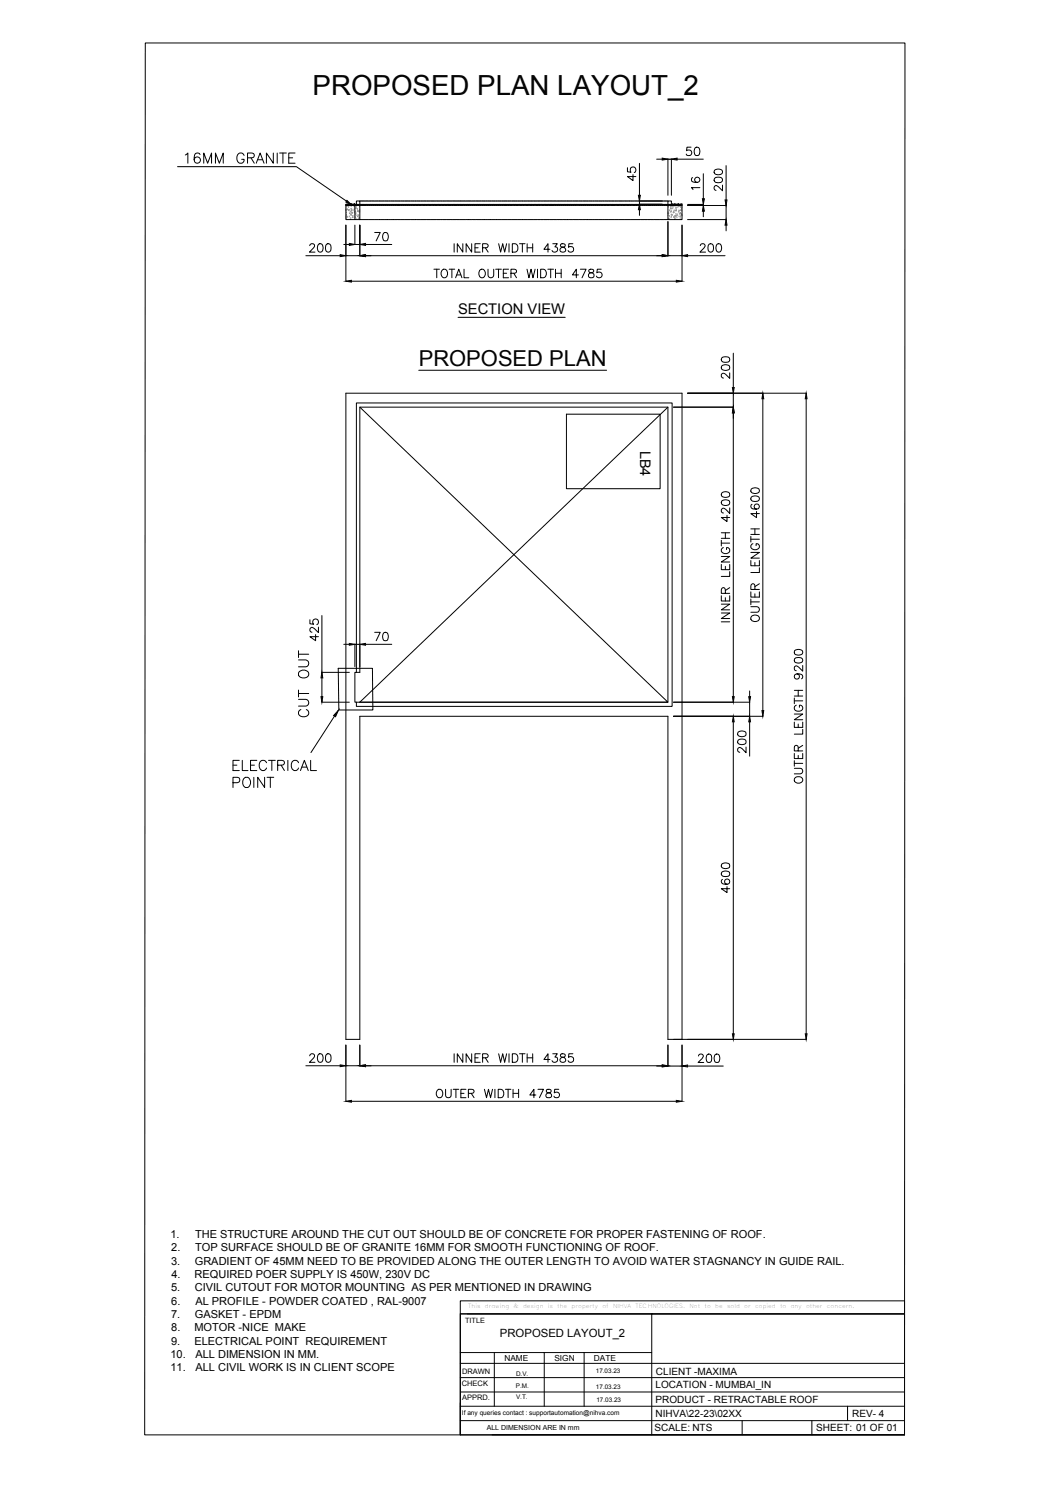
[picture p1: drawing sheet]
<svg xmlns="http://www.w3.org/2000/svg" width="297mm" height="420mm" viewBox="0 0 297 420" stroke-linecap="round" stroke-linejoin="round" font-family="sans-serif">
<!-- layer: 0 -->
<g fill="none" stroke="#000" stroke-width=".28">
<path d="M41 12.1h214.5l-.1 393.1h-214.5zM50.1 47.1h33.6l14.1 9.7M97.7 57.7h2.9v.3h-2.9zM97.7 57.7v.1M97.7 57.9v.1M97.7 57.9h.1M97.9 57.7l-.1 .2M98 57.9l-.2 .1M98 57.8h.1M98.1 57.7l-.1 .1M98.2 58h.1M98.2 57.8l-.2 .2"/>
<path d="M98.3 57.7h.1M98.4 58h.1M98.5 57.9h.1M98.5 57.7l-.2 .3M98.7 57.9l-.1 .1M98.7 57.7l-.2 .2M98.8 57.9h.1M98.9 57.7l-.1 .1M99 57.9l-.2 .1M99 57.8h.1M99.1 57.7h.1M99.2 58h.1"/>
<path d="M99.2 57.8l-.2 .2M99.3 57.7h.1M99.4 58h.1M99.5 57.9h.1M99.5 57.7l-.2 .2M99.7 57.7l-.2 .2M99.7 57.9l-.1 .1M99.7 57.9h.1M99.9 57.7l-.1 .1M99.9 57.8l-.2 .2M100 57.8h.1M100.1 57.7h.1"/>
<path d="M100.2 58h.1M100.2 58v.3M100.2 58.4v.3M100.2 58.8v.2M100.2 59.2v.2M100.2 59.5v.3M100.2 59.9v.3M100.4 57.9l-.1 .1M100.5 57.7l-.5 .3M100.5 57.9h.1M100.6 58v-1.2h1v5.2h-3.9v-4h3.9M100.6 57.8l-.1 .1"/>
<path d="M100.6 57.9l-.1 .1M177.2 47.4v1.1l1 .1a.84 .84 0 0 1-.1-1.2 .84 .84 0 0 1 1.3 .1 .84 .84 0 0 1-.3 1.2M178.7 49.3v1.7l-1.5-1.1h2.3M180.5 57.6h6.5M180.5 56.8h6.5M180.6 46.1v9M180.6 56.8v.8M180.6 59.2v1.6M185.4 44.9h1.6M188.6 44.9v10.2M188.6 44.9h1M189.6 58v-1.2h-1v5.2h4v-4h-2.1"/>
<path d="M189.6 57.7h3v.3h-3zM189.6 57.7h.1M189.6 44.9v10.2M189.7 58h.1M189.7 57.8l-.1 .1M189.8 57.7h.1M189.9 58h.1M190 57.9h.1M190 57.7l-.2 .2M190.2 57.7l-.2 .2M190.2 57.9l-.1 .1M190.2 57.9h.1"/>
<path d="M190.4 57.7l-.1 .1M190.5 57.8l-.2 .2M190.5 57.8h.1M190.6 57.7h.1M190.7 58h.1M190.8 57.7l-.3 .3M191 57.7l-.2 .2M191 57.9l-.1 .1M191 57.9h.1M191.2 57.7l-.1 .2M191.2 44.9h7.4M191.2 57.9l-.1 .1"/>
<path d="M191.3 57.8h.1M191.4 57.7l-.1 .1M191.5 58h.1M191.5 57.8l-.2 .2M191.6 57.7h.1M191.7 58h-.1M191.7 57.9h.1M191.8 57.7l-.3 .3M191.9 57.9v.1M192 57.7l-.2 .2M192 57.9h.1M192.2 57.7l-.1 .1"/>
<path d="M192.2 57.9l-.2 .1M192.3 57.8h.1M192.3 57.7h.1M192.5 58h.1M192.5 57.8l-.3 .2M192.5 57.7h.1M192.6 57.9h-.1M194.1 57.7h4.5M194.1 58h10.9v4h-10.9M195.1 41.6h-1.1l-.2 1a.84 .84 0 0 1 1.3-.1 .84 .84 0 0 1-.1 1.3 .84 .84 0 0 1-1.2-.3M195.6 50.2a.68 .68 0 0 0-.4 .6 .68 .68 0 0 0 .5 .6 1.4 1.4 0 0 0 1.9-.6 .74 .74 0 0 0-.7-.8 .74 .74 0 0 0-.8 .7 .74 .74 0 0 0 .7 .8M196.3 41.7a.77 .77 0 0 1 1.2 .3 1.17 1.17 0 0 1-.8 1.9 1.25 1.25 0 0 1-.6-1.9z"/>
<path d="M197.6 53h-2.4l.5 .5M198.6 49.1v7M198.6 57.7v.3M198.6 59.6v1.6M201.8 50.4l.8-.4a1 1 0 0 1 1.4 .9 1.37 1.37 0 0 1-2.4 0zM201.8 48.1a1.5 1.5 0 0 1 2.2 .3v.3a1.37 1.37 0 0 1-2.4 0zM204 52.3v1.6l-1.1-1.2a.71 .71 0 0 0-1.1-.2l-.2 .8 .6 .4M205 46.8v9.7M86.4 72.2h9.7M87.5 69.4l.4-.6h.5l.3 .2 .1 .5-1.4 1.7h1.5M90 68.9a.75 .75 0 0 1 1.1 .4 1.1 1.1 0 0 1 .1 1.3 1.1 1.1 0 0 1-1.2 .5 1.79 1.79 0 0 1 0-2.2zM92.2 68.9a.77 .77 0 0 1 1.2 .4l.1 .5a1 1 0 0 1-.9 1.4 1.5 1.5 0 0 1-.4-2.3z"/>
<path d="M97.1 69h1.5M97.7 63.6v15.8M99.2 79.4h91.8M100.2 60.3v.3M100.2 60.7v.2M100.2 61.1v.2M100.2 61.4v.3M100.2 61.8v.2M100.2 63.6v5.4h1.4M101.6 63.6v8.6h-3.9M103.2 72.2h83.8M103.2 69h7.4"/>
<path d="M105.8 65.6h1.6l-1.2 2.4M108.4 65.8a.75 .75 0 0 1 1.1 .3 1.19 1.19 0 0 1-.8 1.9 1.3 1.3 0 0 1-.5-1.9zM122.5 76h1.6M123.3 76v2.4M124.8 76.4a.98 .98 0 0 1 1.3-.2 .98 .98 0 0 1 .3 1.3 .91 .91 0 0 1-.9 1 .91 .91 0 0 1-1-1zM126.8 76h1.6M127.6 76v2.4M128.2 68.8v2.4M128.7 78.4l.8-2.4 .9 2.4M129 77.6h1.1M130.7 68.8v2.4l-1.6-2.4v2.4M131 76v2.4h1.4"/>
<path d="M133.2 68.8v2.4l-1.6-2.4v2.4M134.1 70h.9M135.4 76.4a1.1 1.1 0 0 1 1.6 .1 1.1 1.1 0 0 1-.2 1.6 .98 .98 0 0 1-1.3 .1 .98 .98 0 0 1-.3-1.3zM135.6 68.8h-1.5v2.4h1.5M136.3 70l1.3-.2 .2-.3-.1-.5-.4-.2h-1v2.4M137 70l.8 1.2M137.8 76v1.8a.81 .81 0 0 0 .8 .6 .81 .81 0 0 0 .8-.6v-1.8M140 76h1.6M140.8 76v2.4M140.8 68.8l.6 2.4 .5-2.4 .6 2.4 .5-2.4M142.1 77.2h.9M143.6 76h-1.5v2.4h1.5"/>
<path d="M143.7 68.8v2.4M144.3 77.2l1.3-.2 .2-.3v-.4l-.5-.3h-1v2.4M144.7 68.8h.8a1.28 1.28 0 0 1 .8 1.2 1.28 1.28 0 0 1-.8 1.2h-.8zM145.1 77.2l.7 1.2M146.7 68.8h1.6M147.5 68.8v2.4M148.8 76l.6 2.4 .5-2.4 .6 2.4 .6-2.4M148.8 68.8v2.4M148.8 70h1.6M150.4 68.8v2.4M151.8 76v2.4M152.7 76h.8a1.29 1.29 0 0 1 .8 1.2 1.29 1.29 0 0 1-.8 1.2h-.8z"/>
<path d="M154.7 76h1.6M155.3 70.4h-1.7l1.1-1.6v2.4M155.5 76v2.4M156.1 68.8h1.3l-.7 .9a.8 .8 0 0 1 .6 1.3 .8 .8 0 0 1-1.4-.3M156.8 77.2h1.7M156.8 76v2.4M158.4 68.9v.7l.6 .2a.68 .68 0 0 1 .7 .7 .68 .68 0 0 1-.6 .7 .75 .75 0 0 1-1-.8l.4-.4 1-.4 .1-.4a.87 .87 0 0 0-1.2-.3zM158.5 76v2.4M161.8 68.8h-1.2l-.1 1a.83 .83 0 0 1 1.3 0 .83 .83 0 0 1-.2 1.3 .83 .83 0 0 1-1.2-.4M163.3 77.6h-1.7l1.1-1.6v2.4M163.9 76h1.6l-1.2 2.4M166.4 76.1a.48 .48 0 0 0 .2 .8 .85 .85 0 0 1 1 .4 .85 .85 0 0 1-.1 1 .92 .92 0 0 1-1.3-.3 1.18 1.18 0 0 1 1.3-1.2l.1-.4a.91 .91 0 0 0-1.2-.3z"/>
<path d="M169.8 76h-1.1l-.2 1a.85 .85 0 0 1 1.3 0 .85 .85 0 0 1-.2 1.3 .85 .85 0 0 1-1.2-.3M188.6 62.6v9.6h4M192.6 63.6v15.8M194.1 72.2h10.6M197.7 69.4l.5-.6 .8 .2a.71 .71 0 0 1-.2 1l-1.2 1.2h1.6M200.2 68.9a.77 .77 0 0 1 1.2 .4l.1 .5a1 1 0 0 1-.9 1.4 1.5 1.5 0 0 1-.4-2.3zM202.5 68.9a.75 .75 0 0 1 1.1 .4 1.1 1.1 0 0 1 .1 1.3 1.1 1.1 0 0 1-1.2 .5 1.79 1.79 0 0 1 0-2.2zM205 63.6v1.6M129.3 89.6h30.3M207.1 99.7v9.7M101.6 115h87v83.3h-88.4v-8.4h1.4zM101.6 115l87 83.3h-87"/>
<path d="M118.2 104.5h53.1M159.9 117h26.5v21h-26.5zM188.6 115l-87 83.3M194.1 111h33.6M203.8 103.3a1.85 1.85 0 0 1 2.2 0 .83 .83 0 0 1-.4 1.2 1.22 1.22 0 0 1-1.9-.8zM203.8 101.1a1.85 1.85 0 0 1 2.2 0 .85 .85 0 0 1-.4 1.1 1.62 1.62 0 0 1-1.9-.6zM206 105.3v1.5l-1.1-1.1-.8-.3-.4 .4v.5l.6 .5M207.1 111v4h-16.9M207.1 116.6v80.1M215.4 112.6v88M227.6 112.6v179.3M203.8 139.2a1.43 1.43 0 0 1 2.2 .4v.2a1.25 1.25 0 0 1-1.9 .5 .72 .72 0 0 1-.3-1.1z"/>
<path d="M212.1 138.1a1.51 1.51 0 0 1 2.3 .4v.2a1.4 1.4 0 0 1-2.4 0zM203.7 159.4v1.5h2.3v-1.5M203.7 157.1h2.3l-2.3 1.6h2.3M203.7 153.4h2.3M203.7 152.6v1.6M203.7 152h2.3M203.7 150.4h2.3M203.8 141.5a1.85 1.85 0 0 1 2.2 0 .85 .85 0 0 1-.4 1.1 1.22 1.22 0 0 1-1.9-.8zM204.3 154.6a.87 .87 0 0 0-.6 1 .87 .87 0 0 0 .9 .7 .98 .98 0 0 0 1.3-.3 .98 .98 0 0 0-.2-1.3l-.6-.1v.6M204.8 150.4v1.6M204.8 159.9v1M205.3 145.5v1.8l-1.6-1.2h2.3"/>
<path d="M206 143.4v1.6l-1.1-1.2a.7 .7 0 0 0-1.1-.1l-.1 .7 .6 .5M212 158.3v1.5h2.4v-1.5M212 156h2.4l-2.4 1.6h2.4M212 151.5v1.6M212 152.3h2.4M212 150.9h2.4M212 149.3h2.4M212.1 140.4a1.54 1.54 0 0 1 2.3 .3v.2a1.4 1.4 0 0 1-2.4 0zM212.3 142.4a.69 .69 0 0 0-.2 1 1.45 1.45 0 0 0 2.3-.3 .74 .74 0 0 0-.7-.8 .74 .74 0 0 0-.8 .6 .74 .74 0 0 0 .7 .8M212.6 153.5a.87 .87 0 0 0-.6 1 .87 .87 0 0 0 .9 .7 1 1 0 0 0 1.3-.3 1 1 0 0 0-.1-1.3l-.6-.1v.6M213.1 149.3v1.6M213.1 158.8v1"/>
<path d="M213.6 144.4v1.8l-1.6-1.2h2.4M87.5 175v1.1l1.1 .2a.85 .85 0 0 1 0-1.3 .85 .85 0 0 1 1.2 .2 .85 .85 0 0 1-.3 1.2M89.1 179.2v1.7l-1.6-1.1h2.4M89.9 177.1v1.5l-1.1-1.1a.7 .7 0 0 0-1.2-.1l-.1 .7 .6 .4M90.9 173.8v16.1M105.8 178.5h1.6l-1.2 2.4M108.4 178.7a.75 .75 0 0 1 1.1 .3 1.17 1.17 0 0 1-.8 1.9 1.25 1.25 0 0 1-.5-1.9zM203.7 173.1h2.3l-2.3 1.6h2.3M203.7 170.6h2.3l-2.3 1.6h2.3M203.7 168.2v1.5h2.3v-1.5M203.7 175.6h2.3M204.8 167.5l-.1-1.3-.6-.3-.4 .6v1h2.3"/>
<path d="M204.8 168.8v.9M206 161.4v1.4h-2.3M206 165.9l-1.2 .8M212 171.3h1.7a.79 .79 0 0 1 .7 .8 .79 .79 0 0 1-.7 .8h-1.7M212 167.1v1.5h2.4v-1.5M212 170h2.4M212 169.1v1.7M212.3 173.9a1.28 1.28 0 0 1 2.1 .9 1.27 1.27 0 0 1-1.4 .7 1.27 1.27 0 0 1-1-1.1zM213.1 166.4v-1.3l-.6-.3-.5 .6v1h2.4M213.1 167.7v.9M214.4 160.3v1.4h-2.4M214.4 164.8l-1.3 .8"/>
<path d="M90.8 198.3h7.8M90.8 189.9h7.8M90.9 191.4v5.3M95.5 188.7h9.7l.1 11.8h-9.6zM97.1 181.9h1.5M100.2 188.2v-6.3h1.4v6.3M100.6 189.9v-76.1h89.2v85.7h-89.2v-1.2M103.2 181.9h7.4M190.2 198.3h21.5v4M211.7 195.1v1.6M224.3 197.1v1.6M224.3 197.9h2.4"/>
<path d="M224.3 196.5h2.4M224.3 194.9h2.4M224.4 186l.3-.3a1.62 1.62 0 0 1 2 .6v.2a1.37 1.37 0 0 1-2.4 0zM224.4 183.7a1.54 1.54 0 0 1 2.3 .4v.2a1.37 1.37 0 0 1-2.4 0zM224.8 199.1a.87 .87 0 0 0-.5 1 .87 .87 0 0 0 .9 .7 .98 .98 0 0 0 1.2-.3 .98 .98 0 0 0-.1-1.3l-.6-.1v.6M225 190.3a.74 .74 0 0 1 .7 1 .74 .74 0 0 1-1.1 .3 .74 .74 0 0 1 0-1.2 1.26 1.26 0 0 1 2.1 .8l-.4 .5M225.4 194.9v1.6M226.7 187.9v1.6l-1.2-1.1a.74 .74 0 0 0-1.1-.2v1l.4 .2M65.8 216.1h1.1M67.6 214.7h-1.8v2.9h1.8M68.4 214.7v2.9h1.6M68.8 219.9a1.08 1.08 0 0 1 1.2-.4 1.08 1.08 0 0 1 .7 1.1v.7a1.1 1.1 0 0 1-1.1 1.1 1.1 1.1 0 0 1-1.1-1.1z"/>
<path d="M70.7 216.1h1.1M71.7 219.5v2.9M72.5 214.7h-1.8v2.9h1.8M74.7 219.5v2.9l-1.9-2.9v2.9M75.3 215.4a1.07 1.07 0 0 0-1.2-.7 1.07 1.07 0 0 0-.9 1.1 1.33 1.33 0 0 0 1.3 1.8l.8-.7M75.4 219.5h1.9M75.8 214.7h1.9M76.3 219.5v2.9M76.8 214.7v2.9M78.4 216.1l1.7-.2 .2-.4-.1-.5-.6-.3h-1.2v2.9M79.4 216.1l.9 1.5M81.3 214.7v2.9"/>
<path d="M84.3 215.4a1.04 1.04 0 0 0-1.2-.7 1.04 1.04 0 0 0-.8 1.1 1.33 1.33 0 0 0 1.3 1.8l.7-.7M84.8 217.6l1.1-2.9 1.1 2.9M85.3 216.6h1.3M87.7 214.7v2.9h1.7M94.4 202.2l-6.6 10.3M190.2 202.3h25.2M207.1 203.8v88.1M208.4 209a1.85 1.85 0 0 1 2.2 0 .8 .8 0 0 1-.4 1.1 1.23 1.23 0 0 1-1.9-.7zM208.4 206.7a1.85 1.85 0 0 1 2.2 0 .83 .83 0 0 1-.4 1.2 1.22 1.22 0 0 1-1.9-.8zM210.7 210.9v1.6l-1.1-1.1a.74 .74 0 0 0-1.2-.1l-.1 .6 .6 .5M211.7 203.8v9.7M224.3 216.9h1.7a.79 .79 0 0 1 .7 .8 .79 .79 0 0 1-.7 .8h-1.7"/>
<path d="M224.3 212.8v1.4h2.4v-1.4M224.3 203.9v1.5h2.4v-1.5M224.3 201.6h2.4l-2.4 1.6h2.4M224.3 215.5h2.4M224.3 214.8v1.6M224.6 219.5a1.15 1.15 0 0 1 1.4-.1 1.15 1.15 0 0 1 .5 1.3 1.18 1.18 0 0 1-1.4 .4 1.18 1.18 0 0 1-.7-1.3zM225.4 212l-.1-1.3-.6-.2-.3 .2-.1 1.3h2.4M225.4 204.5v.9M225.4 213.3v.9M226.7 205.9v1.4h-2.4M226.7 210.5l-1.3 .8M65.8 221l1.6-.2a.76 .76 0 0 0 .3-.8 .76 .76 0 0 0-.7-.5h-1.2v2.9"/>
<path d="M203.8 246.3a1.85 1.85 0 0 1 2.2 0 .85 .85 0 0 1-.4 1.1 1.62 1.62 0 0 1-1.9-.6zM203.8 244a1.85 1.85 0 0 1 2.2 0 .83 .83 0 0 1-.4 1.1 1.22 1.22 0 0 1-1.9-.8zM204 248.3a.69 .69 0 0 0-.2 1 1.39 1.39 0 0 0 2.2-.3 .73 .73 0 0 0-.6-.8 .73 .73 0 0 0-.8 .7 .73 .73 0 0 0 .7 .8M205.3 250.3v1.7l-1.6-1.1h2.3M87.5 298.1l.4-.6h.5l.4 .5-.1 .5-1.3 1.5h1.5M90 297.7a.75 .75 0 0 1 1.1 .3 1.22 1.22 0 0 1-.8 2 1.55 1.55 0 0 1-.3-2.3zM92.2 297.7a.77 .77 0 0 1 1.2 .3l.1 .6a1.07 1.07 0 0 1-.7 1.4h-.2a1.55 1.55 0 0 1-.4-2.3zM97.7 295.1v15.9M101.6 295.1v5.9M128.2 297.5v2.5M130.7 297.5v2.5l-1.6-2.5v2.5M133.2 297.5v2.5l-1.6-2.5v2.5"/>
<path d="M134.1 298.7h.9M135.6 297.5h-1.5v2.5h1.5M136.3 298.7l1.3-.1 .2-.6-.5-.5h-1v2.5M137 298.7l.8 1.3M140.8 297.5l.6 2.5 .5-2.5 .6 2.5 .5-2.5M143.7 297.5v2.5M144.7 297.5h.8a1.32 1.32 0 0 1 .7 1.3 1.32 1.32 0 0 1-.7 1.2h-.8zM146.7 297.5h1.6M147.5 297.5v2.5M148.8 298.7h1.6M148.8 297.5v2.5M150.4 297.5v2.5"/>
<path d="M155.3 299.2h-1.7l1.1-1.7v2.5M156.1 297.5h1.3l-.7 1a.8 .8 0 0 1 .6 1.3 .8 .8 0 0 1-1.4-.3M158.4 297.7a.48 .48 0 0 0 .2 .8 .84 .84 0 0 1 .9 .3 .84 .84 0 0 1 0 1 .81 .81 0 0 1-.9 .2 .81 .81 0 0 1-.5-.8 1.36 1.36 0 0 1 1.4-.8l.1-.5a.87 .87 0 0 0-1.2-.2zM161.8 297.5h-1.2l-.1 1.1a.83 .83 0 0 1 1.3 0 .83 .83 0 0 1-.2 1.2 .83 .83 0 0 1-1.2-.3M188.6 295.1v5.9h4M192.6 293.5v-182.5h-94.9v182.5h3.9v-91.2h87v91.2h39.1M192.6 295.1v15.9M197.2 298.2l.2-.4 .7-.2 .4 .2 .1 .5-1.5 1.7h1.6M199.7 297.8a.77 .77 0 0 1 1.2 .3v1.5a.75 .75 0 0 1-.7 .4 .75 .75 0 0 1-.7-.4 1.91 1.91 0 0 1 .2-1.8zM202 297.8a.75 .75 0 0 1 1.1 .3 1.17 1.17 0 0 1-.8 1.9 1.25 1.25 0 0 1-.5-1.9zM86.4 300.9h9.7M97.7 300.9h3.9"/>
<path d="M99.2 311h91.8M103.2 300.9h83.8M123.4 307.9a.98 .98 0 0 1 1.3-.1 .98 .98 0 0 1 .3 1.3 .91 .91 0 0 1-.9 .9 .91 .91 0 0 1-.9-.9zM125.8 307.6v1.7a.79 .79 0 0 0 .8 .7 .79 .79 0 0 0 .8-.7v-1.7M128 307.6h1.5M128.7 307.6v2.4M130.1 308.7h.9M131.6 307.6h-1.5v2.4h1.5M132.2 308.7l1.4-.1 .3-.6-.6-.4h-1.1v2.4M133.1 308.7l.8 1.3M136.8 307.6l.6 2.4 .5-2.4 .6 2.4 .6-2.4M139.7 307.6v2.4"/>
<path d="M140.7 307.6a1.29 1.29 0 0 1 1.5 .7 1.29 1.29 0 0 1-.4 1.6l-1.1 .1zM142.7 307.6h1.6M143.5 307.6v2.4M144.9 308.7h1.5M144.9 307.6v2.4M146.4 307.6v2.4M151.3 309.2h-1.7l1.1-1.6v2.4M151.9 307.6h1.6l-1.2 2.4M154.3 307.7a.51 .51 0 0 0 .3 .8 .84 .84 0 0 1 1 .3 .84 .84 0 0 1-.1 1.1l-.8 .1a.68 .68 0 0 1-.6-.8 .68 .68 0 0 1 .7-.6l.5-.1a.48 .48 0 0 0 .2-.8zM157.8 307.6h-1.2l-.1 1a.84 .84 0 0 1 1.3-.1 .84 .84 0 0 1-.1 1.3 .84 .84 0 0 1-1.3-.3M185.4 301h1.6M194.1 301h10.1"/>
<path d="M130 367.3h125.4v3.7h-125.4zM130 371h125.4v34.2h-125.4zM130 371v34.2M132 371h123.4M184 371v34.2M130 397.1h125.4M130 393.1h125.4M130 389h125.4M130 385h125.4M130 381.9h54M139.6 381.9v15.2M153.7 381.9v15.2"/>
<path d="M164.9 381.9v15.2M239.3 397.1v4M130 401.1h125.4M138.9 405.2h116.5M209.6 401.1v4.1M229.2 401.1v4.1"/>
</g>
<g fill="#000" stroke="#000" stroke-width=".28">
<path d="M98 56.6l1.1 1.1-1.4-.6zM180.6 57.6l.2 1.6h-.5zM180.3 55.1h.5l-.2 1.7zM187 44.6l1.6 .3-1.6 .3zM189.6 44.9l1.6-.3v.6zM198.6 58l.3 1.6h-.6zM198.3 56.1h.6l-.3 1.6zM204.7 56.5h.6l-.3 1.5zM96.1 71.9l1.6 .3-1.6 .3zM98.6 68.7l1.6 .3-1.6 .3zM97.7 79.4l1.5-.3v.6zM101.6 72.2l1.6-.3v.6z"/>
<path d="M101.6 69l1.6-.3v.6zM187 71.9l1.6 .3-1.6 .3zM191 79.1l1.6 .3-1.6 .3zM192.6 72.2l1.5-.3v.6zM205 62l.3 1.6h-.6zM207.1 115l.2 1.6h-.5zM206.8 109.4h.5l-.2 1.6zM215.4 111l.2 1.6h-.5zM227.6 111l.3 1.6h-.5zM90.6 196.7h.5l-.2 1.6zM90.9 189.9l.2 1.5h-.5zM98.6 181.7l1.6 .2-1.6 .3z"/>
<path d="M101.6 181.9l1.6-.2v.5zM206.8 196.7h.5l-.2 1.6zM211.4 196.7h.5l-.2 1.6zM95.5 200.6l-.8 1.8-.5-.4zM207.1 202.3l.2 1.5h-.5zM211.7 202.3l.2 1.5h-.5zM215.1 200.6h.5l-.2 1.7zM206.8 291.9h.5l-.2 1.6zM227.4 291.9h.5l-.3 1.6zM96.1 300.7l1.6 .2-1.6 .3zM97.7 311l1.5-.3v.5zM101.6 300.9l1.6-.2v.5z"/>
<path d="M187 300.7l1.6 .2-1.6 .3zM187 300.7l1.6 .3-1.6 .3zM191 310.7l1.6 .3-1.6 .2zM192.6 301l1.5-.3v.6z"/>
</g>
<g fill="none" stroke="#939598" stroke-width=".28">
<path d="M97.7 59.3h.1M97.7 59.5h.1M97.9 59.3h.1M97.9 58.4h.1M97.9 59.1l.2-.1zM98.2 58.2h.1M98.3 59.5h.1M98.4 58.6h.1M98.6 59.1v.3l-.2-.1zM98.8 58.2h.1M98.9 59.8h.1M99.1 60h.1"/>
<path d="M99.1 59.1h.1M99.2 58.3h.1M99.3 59.4v.1zM99.4 59.3h.1M99.7 59.5h.1M100 58.4h.1M100 59.3h.1M100 58.3l.2-.1zM100.2 58.3h.1M100.2 59.9h.1M100.4 59.8h.1M100.5 59h.1"/>
<path d="M100.5 58.1h.1M100.6 58.8h.1M100.6 58.3h.1M100.9 59.1h.1M101 59.6h.1M101.1 59.7v-.2l-.1 .2h.1M101.3 59.5v.3h-.2zM101.5 58.3h.1M101.6 59.9h.1M101.6 58.2h.1M101.6 59.3h.1M188.7 58.5h.1"/>
<path d="M189 59.5h.1M189.3 60h.1M189.3 58.4h.1zM189.3 59h.1M189.5 59.6h.1M189.5 58.2h.1M189.6 59h.1M189.6 59.8h.1M189.6 58.1h.1M189.6 58.2h.1M189.9 58h.1M189.9 59h.1"/>
<path d="M190 58.1h.1M190 58.5h.1M190.2 59.8h.1M190.2 59.9v.1l.1-.1M190.3 58l.2 .1M190.4 59.5h.1M190.5 58v.2M190.8 59.4h.2zM190.8 58.3h.1M190.9 58.8h.1M190.9 59.6h.1M190.9 59.3h.1"/>
<path d="M191.4 58.6h.1M191.6 59.9h.1M191.6 58.3l.1-.1zM191.7 59.6h.1M191.8 59.6h.1M192.2 59.5h.1M192.2 58.6h.1M192.2 58.3h.1M192.4 59.1h.1M192.4 59.5h.1M192.5 58.6h.1M97.8 61h.1"/>
<path d="M97.8 61.8h.1M97.8 60.1h.1M97.8 60.8h.1M97.8 61.3v-.2l-.1 .1 .2 .1M98 61.3h.1M98.2 61.4h.1M98.6 61.2h.1M98.7 60.4h.1M98.9 62h.1M99 60.6h.1M99.1 60.8h.1M99.1 61.7h.1"/>
<path d="M99.2 60.8h.1M99.3 60.3h.1M99.4 60.1l.2-.1zM99.6 61.1h.1M99.6 61.3l.1 .2v-.2M99.7 61.1h.1M100.2 60.1h.1M100.4 60.6h.1M100.4 61.5h.1M100.5 60.3h.1M100.5 61.9h.1M100.5 60.9h.1"/>
<path d="M100.9 61.1l.2-.1zM101.1 60.9h.1M101.2 60.9h.1M101.2 61.8h.1M101.4 61.5l-.1 .1zM188.6 60.4h.1M188.6 60.1h.1M188.6 60.9h.1M188.6 60.3l.2-.1zM188.8 61.6l-.1 .2zM188.9 61.8h.1M189.1 61.1h.1"/>
<path d="M189.5 61.5h.1M189.5 60.7h.1M189.6 60.8h.1M189.6 61.3h.1M189.9 60.8h.1M190.1 60.1h.1M190.2 61.3l.1-.1zM190.4 61.2h.1M190.5 61.6h.1M190.6 61.8l-.1 .1zM190.8 60.8v.2l-.2-.1M190.8 61.3h.1"/>
<path d="M190.8 60.8l-.2 .2M190.8 60.5h.1M191.1 61h.1M191.1 61.5h.1M191.2 60.6h.1M191.2 60.9h.1M191.7 61.2h.1M191.8 60.5h.1M192.1 62h.1M192.1 61.4h.1M192.1 60l-.1 .2 .1-.2M192.1 60.3h.1"/>
<path d="M192.1 61.2h.1M192.3 60.4h.1zM192.4 62h.1M192.5 60.8h.1M192.6 60.9h.1"/>
</g>
<!-- layer: HIDDEN -->
<g fill="none" stroke="#000" stroke-width=".28">
<path d="M100.6 57.7h.2M100.8 57.7h.3M101.2 57.7h.3M101.6 56.8h.3M101.6 57.7h.3M101.6 58h.1M101.8 58h.3M102 56.8h.4M102 57.7h.4M102.2 58h.5M102.5 56.8h.3M102.5 57.7h.3"/>
<path d="M102.7 58h.3M102.9 56.8h.3M102.9 57.7h.3M103.1 58h.3M103.3 56.8h.3M103.3 57.7h.3M103.5 58h.3M103.7 56.8h.3M103.7 57.7h.3M103.9 58h.3M104.1 56.8h.3M104.1 57.7h.3"/>
<path d="M104.3 58h.3M104.4 56.8h.5M104.4 57.7h.5M104.6 58h.3M105 56.8h.3M105 57.7h.3M105 58h.1M105.2 58h.3M105.4 56.8h.3M105.4 57.7h.3M105.6 58h.3M105.7 56.8h.3"/>
<path d="M105.7 57.7h.3M106 58h.3M106.1 56.8h.3M106.1 57.7h.3M106.3 58h.3M106.5 56.8h.3M106.5 57.7h.3M106.7 58h.3M106.9 56.8h.5M106.9 57.7h.5M107.1 58h.3M107.4 56.8h.3"/>
<path d="M107.4 57.7h.3M107.5 58h.1M107.7 58h.3M107.8 56.8h.3M107.8 57.7h.3M108 58h.3M108.2 56.8h.3M108.2 57.7h.3M108.4 58h.3M108.6 56.8h.3M108.6 57.7h.3M108.8 58h.3"/>
<path d="M109 56.8h.3M109 57.7h.3M109.2 58h.3M109.3 56.8h.3M109.3 57.7h.3M109.6 58h.3M109.7 56.8h.1M109.7 57.7h.1M109.9 56.8h.3M109.9 57.7h.3M109.9 58h.5M110.3 56.8h.3"/>
<path d="M110.3 57.7h.3M110.5 58h.3M110.7 56.8h.3M110.7 57.7h.3M110.9 58h.3M111 56.8h.3M111 57.7h.3M111.3 58h.2M111.4 56.8h.3M111.4 57.7h.3M111.6 58h.3M111.8 56.8h.3"/>
<path d="M111.8 57.7h.3M112 58h.3M112.2 56.8h.1M112.2 57.7h.1M112.4 56.8h.2M112.4 57.7h.2M112.4 58h.5M112.7 56.8h.3M112.7 57.7h.3M112.9 58h.3M113.1 56.8h.3M113.1 57.7h.3"/>
<path d="M113.3 58h.3M113.5 56.8h.3M113.5 57.7h.3M113.7 58h.3M113.9 56.8h.3M113.9 57.7h.3M114.1 58h.3M114.3 56.8h.3M114.3 57.7h.3M114.5 58h.3M114.6 56.8h.5M114.6 57.7h.5"/>
<path d="M114.9 58h.4M115.2 56.8h.3M115.2 57.7h.3M115.4 58h.3M115.6 56.8h.3M115.6 57.7h.3M115.8 58h.3M116 56.8h.2M116 57.7h.2M116.2 58h.3M116.3 56.8h.3M116.3 57.7h.3"/>
<path d="M116.5 58h.3M116.7 56.8h.3M116.7 57.7h.3M116.9 58h.3M117.1 56.8h.5M117.1 57.7h.5M117.3 58h.5M117.6 56.8h.3M117.6 57.7h.3M117.9 58h.3M118 56.8h.3M118 57.7h.3"/>
<path d="M118.2 58h.3M118.4 56.8h.3M118.4 57.7h.3M118.6 58h.3M118.8 56.8h.3M118.8 57.7h.3M119 58h.3M119.2 56.8h.3M119.2 57.7h.3M119.4 58h.3M119.5 56.8h.5M119.5 57.7h.5"/>
<path d="M119.8 58h.3M120.1 56.8h.3M120.1 57.7h.3M120.1 58h.1M120.3 58h.3M120.5 56.8h.3M120.5 57.7h.3M120.7 58h.3M120.9 56.8h.3M120.9 57.7h.3M121.1 58h.3M121.2 56.8h.3"/>
<path d="M121.2 57.7h.3M121.5 58h.3M121.6 56.8h.3M121.6 57.7h.3M121.8 58h.3M122 56.8h.5M122 57.7h.5M122.2 58h.3M122.6 56.8h.3M122.6 57.7h.3M122.6 58h.1M122.8 58h.3"/>
<path d="M122.9 56.8h.3M122.9 57.7h.3M123.1 58h.3M123.3 56.8h.3M123.3 57.7h.3M123.5 58h.3M123.7 56.8h.3M123.7 57.7h.3M123.9 58h.3M124.1 56.8h.3M124.1 57.7h.3M124.3 58h.3"/>
<path d="M124.5 56.8h.3M124.5 57.7h.3M124.7 58h.3M124.8 56.8h.1M124.8 57.7h.1M125 56.8h.3M125 57.7h.3M125.1 58h.4M125.4 56.8h.3M125.4 57.7h.3M125.6 58h.3M125.8 56.8h.3"/>
<path d="M125.8 57.7h.3M126 58h.3M126.2 56.8h.2M126.2 57.7h.2M126.4 58h.3M126.5 56.8h.3M126.5 57.7h.3M126.7 58h.3M126.9 56.8h.3M126.9 57.7h.3M127.1 58h.3M127.3 56.8h.1"/>
<path d="M127.3 57.7h.1M127.5 56.8h.3M127.5 57.7h.3M127.5 58h.5M127.8 56.8h.3M127.8 57.7h.3M128.1 58h.3M128.2 56.8h.3M128.2 57.7h.3M128.4 58h.3M128.6 56.8h.3M128.6 57.7h.3"/>
<path d="M128.8 58h.3M129 56.8h.3M129 57.7h.3M129.2 58h.3M129.4 56.8h.3M129.4 57.7h.3M129.6 58h.3M129.8 56.8h.4M129.8 57.7h.4M130 58h.4M130.3 56.8h.3M130.3 57.7h.3"/>
<path d="M130.5 58h.3M130.7 56.8h.3M130.7 57.7h.3M130.9 58h.3M131.1 56.8h.3M131.1 57.7h.3M131.3 58h.3M131.4 56.8h.3M131.4 57.7h.3M131.7 58h.3M131.8 56.8h.3M131.8 57.7h.3"/>
<path d="M132 58h.3M132.2 56.8h.5M132.2 57.7h.5M132.4 58h.5M132.8 56.8h.3M132.8 57.7h.3M133 58h.3M133.1 56.8h.3M133.1 57.7h.3M133.4 58h.2M133.5 56.8h.3M133.5 57.7h.3"/>
<path d="M133.7 58h.3M133.9 56.8h.3M133.9 57.7h.3M134.1 58h.3M134.3 56.8h.3M134.3 57.7h.3M134.5 58h.3M134.7 56.8h.4M134.7 57.7h.4M134.9 58h.3M135.2 56.8h.3M135.2 57.7h.3"/>
<path d="M135.3 58h.1M135.4 58h.3M135.6 56.8h.3M135.6 57.7h.3M135.8 58h.3M136 56.8h.3M136 57.7h.3M136.2 58h.3M136.4 56.8h.3M136.4 57.7h.3M136.6 58h.3M136.7 56.8h.3"/>
<path d="M136.7 57.7h.3M136.9 58h.3M137.1 56.8h.3M137.1 57.7h.3M137.3 58h.3M137.5 56.8h.1M137.5 57.7h.1M137.7 56.8h.3M137.7 57.7h.3M137.7 58h.1M137.9 58h.3M138 56.8h.3"/>
<path d="M138 57.7h.3M138.3 58h.3M138.4 56.8h.3M138.4 57.7h.3M138.6 58h.3M138.8 56.8h.3M138.8 57.7h.3M139 58h.3M139.2 56.8h.3M139.2 57.7h.3M139.4 58h.3M139.6 56.8h.3"/>
<path d="M139.6 57.7h.3M139.8 58h.3M140 56.8h.1M140 57.7h.1M140.1 56.8h.3M140.1 57.7h.3M140.2 58h.4M140.5 56.8h.3M140.5 57.7h.3M140.7 58h.3M140.9 56.8h.3M140.9 57.7h.3"/>
<path d="M141.1 58h.3M141.3 56.8h.3M141.3 57.7h.3M141.5 58h.3M141.6 56.8h.3M141.6 57.7h.3M141.9 58h.3M142 56.8h.3M142 57.7h.3M142.2 58h.3M142.4 56.8h.5M142.4 57.7h.5"/>
<path d="M142.6 58h.5M143 56.8h.3M143 57.7h.3M143.2 58h.3M143.3 56.8h.3M143.3 57.7h.3M143.6 58h.2M143.7 56.8h.3M143.7 57.7h.3M143.9 58h.3M144.1 56.8h.3M144.1 57.7h.3"/>
<path d="M144.3 58h.3M144.5 56.8h.3M144.5 57.7h.3M144.7 58h.3M144.9 56.8h.4M144.9 57.7h.4M145.1 58h.4M145.4 56.8h.3M145.4 57.7h.3M145.6 58h.3M145.8 56.8h.3M145.8 57.7h.3"/>
<path d="M146 58h.3M146.2 56.8h.3M146.2 57.7h.3M146.4 58h.3M146.6 56.8h.3M146.6 57.7h.3M146.8 58h.3M146.9 56.8h.3M146.9 57.7h.3M147.2 58h.2M147.3 56.8h.5M147.3 57.7h.5"/>
<path d="M147.5 58h.5M147.9 56.8h.3M147.9 57.7h.3M148.1 58h.3M148.3 56.8h.2M148.3 57.7h.2M148.5 58h.3M148.6 56.8h.3M148.6 57.7h.3M148.8 58h.3M149 56.8h.3M149 57.7h.3"/>
<path d="M149.2 58h.3M149.4 56.8h.3M149.4 57.7h.3M149.6 58h.3M149.8 56.8h.4M149.8 57.7h.4M150 58h.3M150.3 56.8h.3M150.3 57.7h.3M150.4 58h.1M150.5 58h.3M150.7 56.8h.3"/>
<path d="M150.7 57.7h.3M150.9 58h.3M151.1 56.8h.3M151.1 57.7h.3M151.3 58h.3M151.5 56.8h.3M151.5 57.7h.3M151.7 58h.3M151.8 56.8h.3M151.8 57.7h.3M152.1 58h.3M152.2 56.8h.3"/>
<path d="M152.2 57.7h.3M152.4 58h.3M152.6 56.8h.1M152.6 57.7h.1M152.8 56.8h.3M152.8 57.7h.3M152.8 58h.1M153 58h.3M153.2 56.8h.3M153.2 57.7h.3M153.4 58h.3M153.5 56.8h.3"/>
<path d="M153.5 57.7h.3M153.8 58h.3M153.9 56.8h.3M153.9 57.7h.3M154.1 58h.3M154.3 56.8h.3M154.3 57.7h.3M154.5 58h.3M154.7 56.8h.3M154.7 57.7h.3M154.9 58h.3M155.1 56.8h.1"/>
<path d="M155.1 57.7h.1M155.2 56.8h.3M155.2 57.7h.3M155.3 58h.4M155.6 56.8h.3M155.6 57.7h.3M155.8 58h.3M156 56.8h.3M156 57.7h.3M156.2 58h.3M156.4 56.8h.3M156.4 57.7h.3"/>
<path d="M156.6 58h.3M156.8 56.8h.3M156.8 57.7h.3M157 58h.3M157.1 56.8h.3M157.1 57.7h.3M157.4 58h.2M157.5 56.8h.5M157.5 57.7h.5M157.7 58h.5M158.1 56.8h.3M158.1 57.7h.3"/>
<path d="M158.3 58h.3M158.5 56.8h.3M158.5 57.7h.3M158.7 58h.3M158.8 56.8h.3M158.8 57.7h.3M159 58h.3M159.2 56.8h.3M159.2 57.7h.3M159.4 58h.3M159.6 56.8h.3M159.6 57.7h.3"/>
<path d="M159.8 58h.3M160 56.8h.4M160 57.7h.4M160.2 58h.5M160.5 56.8h.3M160.5 57.7h.3M160.7 58h.3M160.9 56.8h.3M160.9 57.7h.3M161.1 58h.3M161.3 56.8h.3M161.3 57.7h.3"/>
<path d="M161.5 58h.3M161.7 56.8h.3M161.7 57.7h.3M161.9 58h.3M162.1 56.8h.2M162.1 57.7h.2M162.3 58h.3M162.4 56.8h.5M162.4 57.7h.5M162.6 58h.3M163 56.8h.3M163 57.7h.3"/>
<path d="M163 58h.1M163.2 58h.3M163.4 56.8h.3M163.4 57.7h.3M163.6 58h.3M163.7 56.8h.3M163.7 57.7h.3M164 58h.3M164.1 56.8h.3M164.1 57.7h.3M164.3 58h.3M164.5 56.8h.3"/>
<path d="M164.5 57.7h.3M164.7 58h.3M164.9 56.8h.5M164.9 57.7h.5M165.1 58h.3M165.4 56.8h.3M165.4 57.7h.3M165.5 58h.1M165.7 58h.2M165.8 56.8h.3M165.8 57.7h.3M166 58h.3"/>
<path d="M166.2 56.8h.3M166.2 57.7h.3M166.4 58h.3M166.6 56.8h.3M166.6 57.7h.3M166.8 58h.3M167 56.8h.3M167 57.7h.3M167.2 58h.3M167.3 56.8h.3M167.3 57.7h.3M167.6 58h.3"/>
<path d="M167.7 56.8h.1M167.7 57.7h.1M167.9 56.8h.3M167.9 57.7h.3M167.9 58h.5M168.3 56.8h.3M168.3 57.7h.3M168.5 58h.3M168.7 56.8h.3M168.7 57.7h.3M168.9 58h.3M169 56.8h.3"/>
<path d="M169 57.7h.3M169.2 58h.3M169.4 56.8h.3M169.4 57.7h.3M169.6 58h.3M169.8 56.8h.3M169.8 57.7h.3M170 58h.3M170.2 56.8h.1M170.2 57.7h.1M170.3 56.8h.3M170.3 57.7h.3"/>
<path d="M170.4 58h.5M170.7 56.8h.3M170.7 57.7h.3M170.9 58h.3M171.1 56.8h.3M171.1 57.7h.3M171.3 58h.3M171.5 56.8h.3M171.5 57.7h.3M171.7 58h.3M171.9 56.8h.3M171.9 57.7h.3"/>
<path d="M172.1 58h.3M172.3 56.8h.3M172.3 57.7h.3M172.5 58h.3M172.6 56.8h.5M172.6 57.7h.5M172.8 58h.5M173.2 56.8h.3M173.2 57.7h.3M173.4 58h.3M173.6 56.8h.3M173.6 57.7h.3"/>
<path d="M173.8 58h.3M173.9 56.8h.3M173.9 57.7h.3M174.2 58h.3M174.3 56.8h.3M174.3 57.7h.3M174.5 58h.3M174.7 56.8h.3M174.7 57.7h.3M174.9 58h.3M175.1 56.8h.5M175.1 57.7h.5"/>
<path d="M175.3 58h.5M175.6 56.8h.3M175.6 57.7h.3M175.9 58h.2M176 56.8h.3M176 57.7h.3M176.2 58h.3M176.4 56.8h.3M176.4 57.7h.3M176.6 58h.3M176.8 56.8h.3M176.8 57.7h.3"/>
<path d="M177 58h.3M177.2 56.8h.3M177.2 57.7h.3M177.4 58h.3M177.5 56.8h.5M177.5 57.7h.5M177.8 58h.3M178.1 56.8h.3M178.1 57.7h.3M178.1 58h.1M178.3 58h.3M178.5 56.8h.3"/>
<path d="M178.5 57.7h.3M178.7 58h.3M178.9 56.8h.3M178.9 57.7h.3M179.1 58h.3M179.2 56.8h.3M179.2 57.7h.3M179.5 58h.2M179.6 56.8h.3M179.6 57.7h.3M179.8 58h.3M180 56.8h.5"/>
<path d="M180 57.7h.5M180.2 58h.3M180.6 56.8h.2M180.6 57.7h.2M180.6 58h.1M180.8 58h.3M180.9 56.8h.3M180.9 57.7h.3M181.1 58h.3M181.3 56.8h.3M181.3 57.7h.3M181.5 58h.3"/>
<path d="M181.7 56.8h.3M181.7 57.7h.3M181.9 58h.3M182.1 56.8h.3M182.1 57.7h.3M182.3 58h.3M182.5 56.8h.3M182.5 57.7h.3M182.7 58h.3M182.8 56.8h.1M182.8 57.7h.1M183 56.8h.3"/>
<path d="M183 57.7h.3M183 58h.5M183.4 56.8h.3M183.4 57.7h.3M183.6 58h.3M183.8 56.8h.3M183.8 57.7h.3M184 58h.3M184.2 56.8h.2M184.2 57.7h.2M184.4 58h.3M184.5 56.8h.3"/>
<path d="M184.5 57.7h.3M184.7 58h.3M184.9 56.8h.3M184.9 57.7h.3M185.1 58h.3M185.3 56.8h.5M185.3 57.7h.5M185.5 58h.5M185.8 56.8h.3M185.8 57.7h.3M186.1 58h.3M186.2 56.8h.3"/>
<path d="M186.2 57.7h.3M186.4 58h.3M186.6 56.8h.3M186.6 57.7h.3M186.8 58h.3M187 56.8h.3M187 57.7h.3M187.2 58h.3M187.4 56.8h.3M187.4 57.7h.3M187.6 58h.3M187.7 56.8h.5"/>
<path d="M187.7 57.7h.5M188 58h.4M188.3 56.8h.3M188.3 57.7h.3M188.5 58h.3M188.7 57.7h.3M188.9 58h.3M189.1 57.7h.3M189.3 58h.3M189.4 57.7h.2M101.6 62h.3M102 62h.4"/>
<path d="M102.5 62h.3M102.9 62h.3M103.3 62h.3M103.7 62h.3M104.1 62h.3M104.4 62h.5M105 62h.3M105.4 62h.3M105.7 62h.3M106.1 62h.3M106.5 62h.3M106.9 62h.5"/>
<path d="M107.4 62h.3M107.8 62h.3M108.2 62h.3M108.6 62h.3M109 62h.3M109.3 62h.3M109.7 62h.1M109.9 62h.3M110.3 62h.3M110.7 62h.3M111 62h.3M111.4 62h.3"/>
<path d="M111.8 62h.3M112.2 62h.1M112.4 62h.2M112.7 62h.3M113.1 62h.3M113.5 62h.3M113.9 62h.3M114.3 62h.3M114.6 62h.5M115.2 62h.3M115.6 62h.3M116 62h.2"/>
<path d="M116.3 62h.3M116.7 62h.3M117.1 62h.5M117.6 62h.3M118 62h.3M118.4 62h.3M118.8 62h.3M119.2 62h.3M119.5 62h.5M120.1 62h.3M120.5 62h.3M120.9 62h.3"/>
<path d="M121.2 62h.3M121.6 62h.3M122 62h.5M122.6 62h.3M122.9 62h.3M123.3 62h.3M123.7 62h.3M124.1 62h.3M124.5 62h.3M124.8 62h.1M125 62h.3M125.4 62h.3"/>
<path d="M125.8 62h.3M126.2 62h.2M126.5 62h.3M126.9 62h.3M127.3 62h.1M127.5 62h.3M127.8 62h.3M128.2 62h.3M128.6 62h.3M129 62h.3M129.4 62h.3M129.8 62h.4"/>
<path d="M130.3 62h.3M130.7 62h.3M131.1 62h.3M131.4 62h.3M131.8 62h.3M132.2 62h.5M132.8 62h.3M133.1 62h.3M133.5 62h.3M133.9 62h.3M134.3 62h.3M134.7 62h.4"/>
<path d="M135.2 62h.3M135.6 62h.3M136 62h.3M136.4 62h.3M136.7 62h.3M137.1 62h.3M137.5 62h.1M137.7 62h.3M138 62h.3M138.4 62h.3M138.8 62h.3M139.2 62h.3"/>
<path d="M139.6 62h.3M140 62h.1M140.1 62h.3M140.5 62h.3M140.9 62h.3M141.3 62h.3M141.6 62h.3M142 62h.3M142.4 62h.5M143 62h.3M143.3 62h.3M143.7 62h.3"/>
<path d="M144.1 62h.3M144.5 62h.3M144.9 62h.4M145.4 62h.3M145.8 62h.3M146.2 62h.3M146.6 62h.3M146.9 62h.3M147.3 62h.5M147.9 62h.3M148.3 62h.2M148.6 62h.3"/>
<path d="M149 62h.3M149.4 62h.3M149.8 62h.4M150.3 62h.3M150.7 62h.3M151.1 62h.3M151.5 62h.3M151.8 62h.3M152.2 62h.3M152.6 62h.1M152.8 62h.3M153.2 62h.3"/>
<path d="M153.5 62h.3M153.9 62h.3M154.3 62h.3M154.7 62h.3M155.1 62h.1M155.2 62h.3M155.6 62h.3M156 62h.3M156.4 62h.3M156.8 62h.3M157.1 62h.3M157.5 62h.5"/>
<path d="M158.1 62h.3M158.5 62h.3M158.8 62h.3M159.2 62h.3M159.6 62h.3M160 62h.4M160.5 62h.3M160.9 62h.3M161.3 62h.3M161.7 62h.3M162.1 62h.2M162.4 62h.5"/>
<path d="M163 62h.3M163.4 62h.3M163.7 62h.3M164.1 62h.3M164.5 62h.3M164.9 62h.5M165.4 62h.3M165.8 62h.3M166.2 62h.3M166.6 62h.3M167 62h.3M167.3 62h.3"/>
<path d="M167.7 62h.1M167.9 62h.3M168.3 62h.3M168.7 62h.3M169 62h.3M169.4 62h.3M169.8 62h.3M170.2 62h.1M170.3 62h.3M170.7 62h.3M171.1 62h.3M171.5 62h.3"/>
<path d="M171.9 62h.3M172.3 62h.3M172.6 62h.5M173.2 62h.3M173.6 62h.3M173.9 62h.3M174.3 62h.3M174.7 62h.3M175.1 62h.5M175.6 62h.3M176 62h.3M176.4 62h.3"/>
<path d="M176.8 62h.3M177.2 62h.3M177.5 62h.5M178.1 62h.3M178.5 62h.3M178.9 62h.3M179.2 62h.3M179.6 62h.3M180 62h.5M180.6 62h.2M180.9 62h.3M181.3 62h.3"/>
<path d="M181.7 62h.3M182.1 62h.3M182.5 62h.3M182.8 62h.1M183 62h.3M183.4 62h.3M183.8 62h.3M184.2 62h.2M184.5 62h.3M184.9 62h.3M185.3 62h.5M185.8 62h.3"/>
<path d="M186.2 62h.3M186.6 62h.3M187 62h.3M187.4 62h.3M187.7 62h.5M188.3 62h.3"/>
</g>
<!-- layer: FASTNERS -->
<path d="M100.6 57.7h89" fill="none" stroke="#000" stroke-width=".28"/>
<text font-size="7.8" x="88.3" y="27">PROPOSED PLAN LAYOUT_2</text>
<text font-size="6.6" x="88.5" y="203.6" transform="rotate(-90 88.5 203.6)">CUT OUT</text>
<g font-size="6.2">
<text x="51.5" y="47.3">16MM GRANITE</text>
<text x="118.2" y="103.2">PROPOSED PLAN</text>
</g>
<text font-size="4.2" x="129.3" y="88.7">SECTION VIEW</text>
<text font-size="4.1" x="180.8" y="127.2" transform="rotate(90 180.8 127.2)">LB4</text>
<text font-size="3.2" x="141.1" y="377.6">PROPOSED LAYOUT_2</text>
<g font-size="3.1">
<text x="48.1" y="349.6">1.</text>
<text x="48.3" y="353.3">2.</text>
<text x="55.1" y="349.6">THE STRUCTURE AROUND THE CUT OUT SHOULD BE OF CONCRETE FOR PROPER FASTENING OF ROOF.</text>
<text x="55.1" y="353.3">TOP SURFACE SHOULD BE OF GRANITE 16MM FOR SMOOTH FUNCTIONING OF ROOF.</text>
<text x="48.3" y="357.1">3.</text>
<text x="55" y="357.1">GRADIENT OF 45MM NEED TO BE PROVIDED ALONG THE OUTER LENGTH TO AVOID WATER STAGNANCY IN GUIDE RAIL.</text>
<text x="48.3" y="364.6">5.</text>
<text x="48.4" y="360.9">4.</text>
<text x="54.9" y="360.9">REQUIRED POER SUPPLY IS 450W, 230V DC</text>
<text x="55" y="364.6">CIVIL CUTOUT FOR MOTOR MOUNTING AS PER MENTIONED IN DRAWING</text>
<text x="48.3" y="368.4">6.</text>
<text x="55.2" y="368.4">AL PROFILE - POWDER COATED , RAL-9007</text>
<text x="48.3" y="372.1">7.</text>
<text x="48.3" y="375.9">8.</text>
<text x="54.9" y="375.9">MOTOR -NICE MAKE</text>
<text x="55" y="372.1">GASKET - EPDM</text>
<text x="48.1" y="383.4">10.</text>
<text x="48.3" y="379.7">9.</text>
<text x="54.9" y="379.7">ELECTRICAL POINT REQUIREMENT</text>
<text x="55.2" y="383.4">ALL DIMENSION IN MM.</text>
<text x="48.1" y="387.2">11.</text>
<text x="55.2" y="387.2">ALL CIVIL WORK IS IN CLIENT SCOPE</text>
</g>
<g font-size="2.8">
<text x="185.2" y="388.2">CLIENT -MAXIMA</text>
<text x="185.1" y="392">LOCATION - MUMBAI_IN</text>
<text x="185.1" y="400.1">NIHVA\22-23\02XX</text>
<text x="185.1" y="396.1">PRODUCT - RETRACTABLE ROOF</text>
<text x="240.6" y="400">REV- 4</text>
<text x="184.8" y="404.1">SCALE: NTS</text>
<text x="230.5" y="404.1">SHEET: 01 OF 01</text>
</g>
<g font-size="2.4">
<text x="142.4" y="384.4">NAME</text>
<text x="156.5" y="384.4">SIGN</text>
<text x="167.7" y="384.3">DATE</text>
</g>
<g font-size="2.1">
<text x="131.3" y="373.6">TITLE</text>
<text x="130.5" y="387.8">DRAWN</text>
<text x="130.4" y="391.4">CHECK</text>
<text x="130.5" y="395.4">APPRD.</text>
</g>
<text font-size="2" x="137.4" y="403.8">ALL DIMENSION ARE IN mm</text>
<g font-size="1.8">
<text x="145.7" y="388.5">D.V.</text>
<text x="168.2" y="387.6">17.03.23</text>
<text x="145.7" y="391.9">P.M.</text>
<text x="145.7" y="395">V.T.</text>
<text x="168.3" y="392.1">17.03.23</text>
<text x="168.4" y="395.9">17.03.23</text>
<text x="130.4" y="399.7">If any queries contact : supportautomation@nihva.com</text>
</g>
<g font-size="1.6">
<text x="132.2" y="369.4">This</text>
<text x="136.9" y="369.4">drawing</text>
<text x="145" y="369.4">&amp;</text>
<text x="147.7" y="369.4">design</text>
<text x="157.4" y="369.4">the</text>
<text x="161.4" y="369.4">property</text>
<text x="173.1" y="369.4">NIHVA</text>
<text x="179.4" y="369.4">TECHNOLOGIES.</text>
<text x="194.7" y="369.4">Not</text>
<text x="198.9" y="369.4">to</text>
<text x="201.9" y="369.4">be</text>
<text x="205.3" y="369.4">sold</text>
<text x="213.2" y="369.4">copied</text>
<text x="223.3" y="369.4">any</text>
<text x="227.6" y="369.4">other</text>
<text x="233.5" y="369.4">concern.</text>
</g>
</svg>
